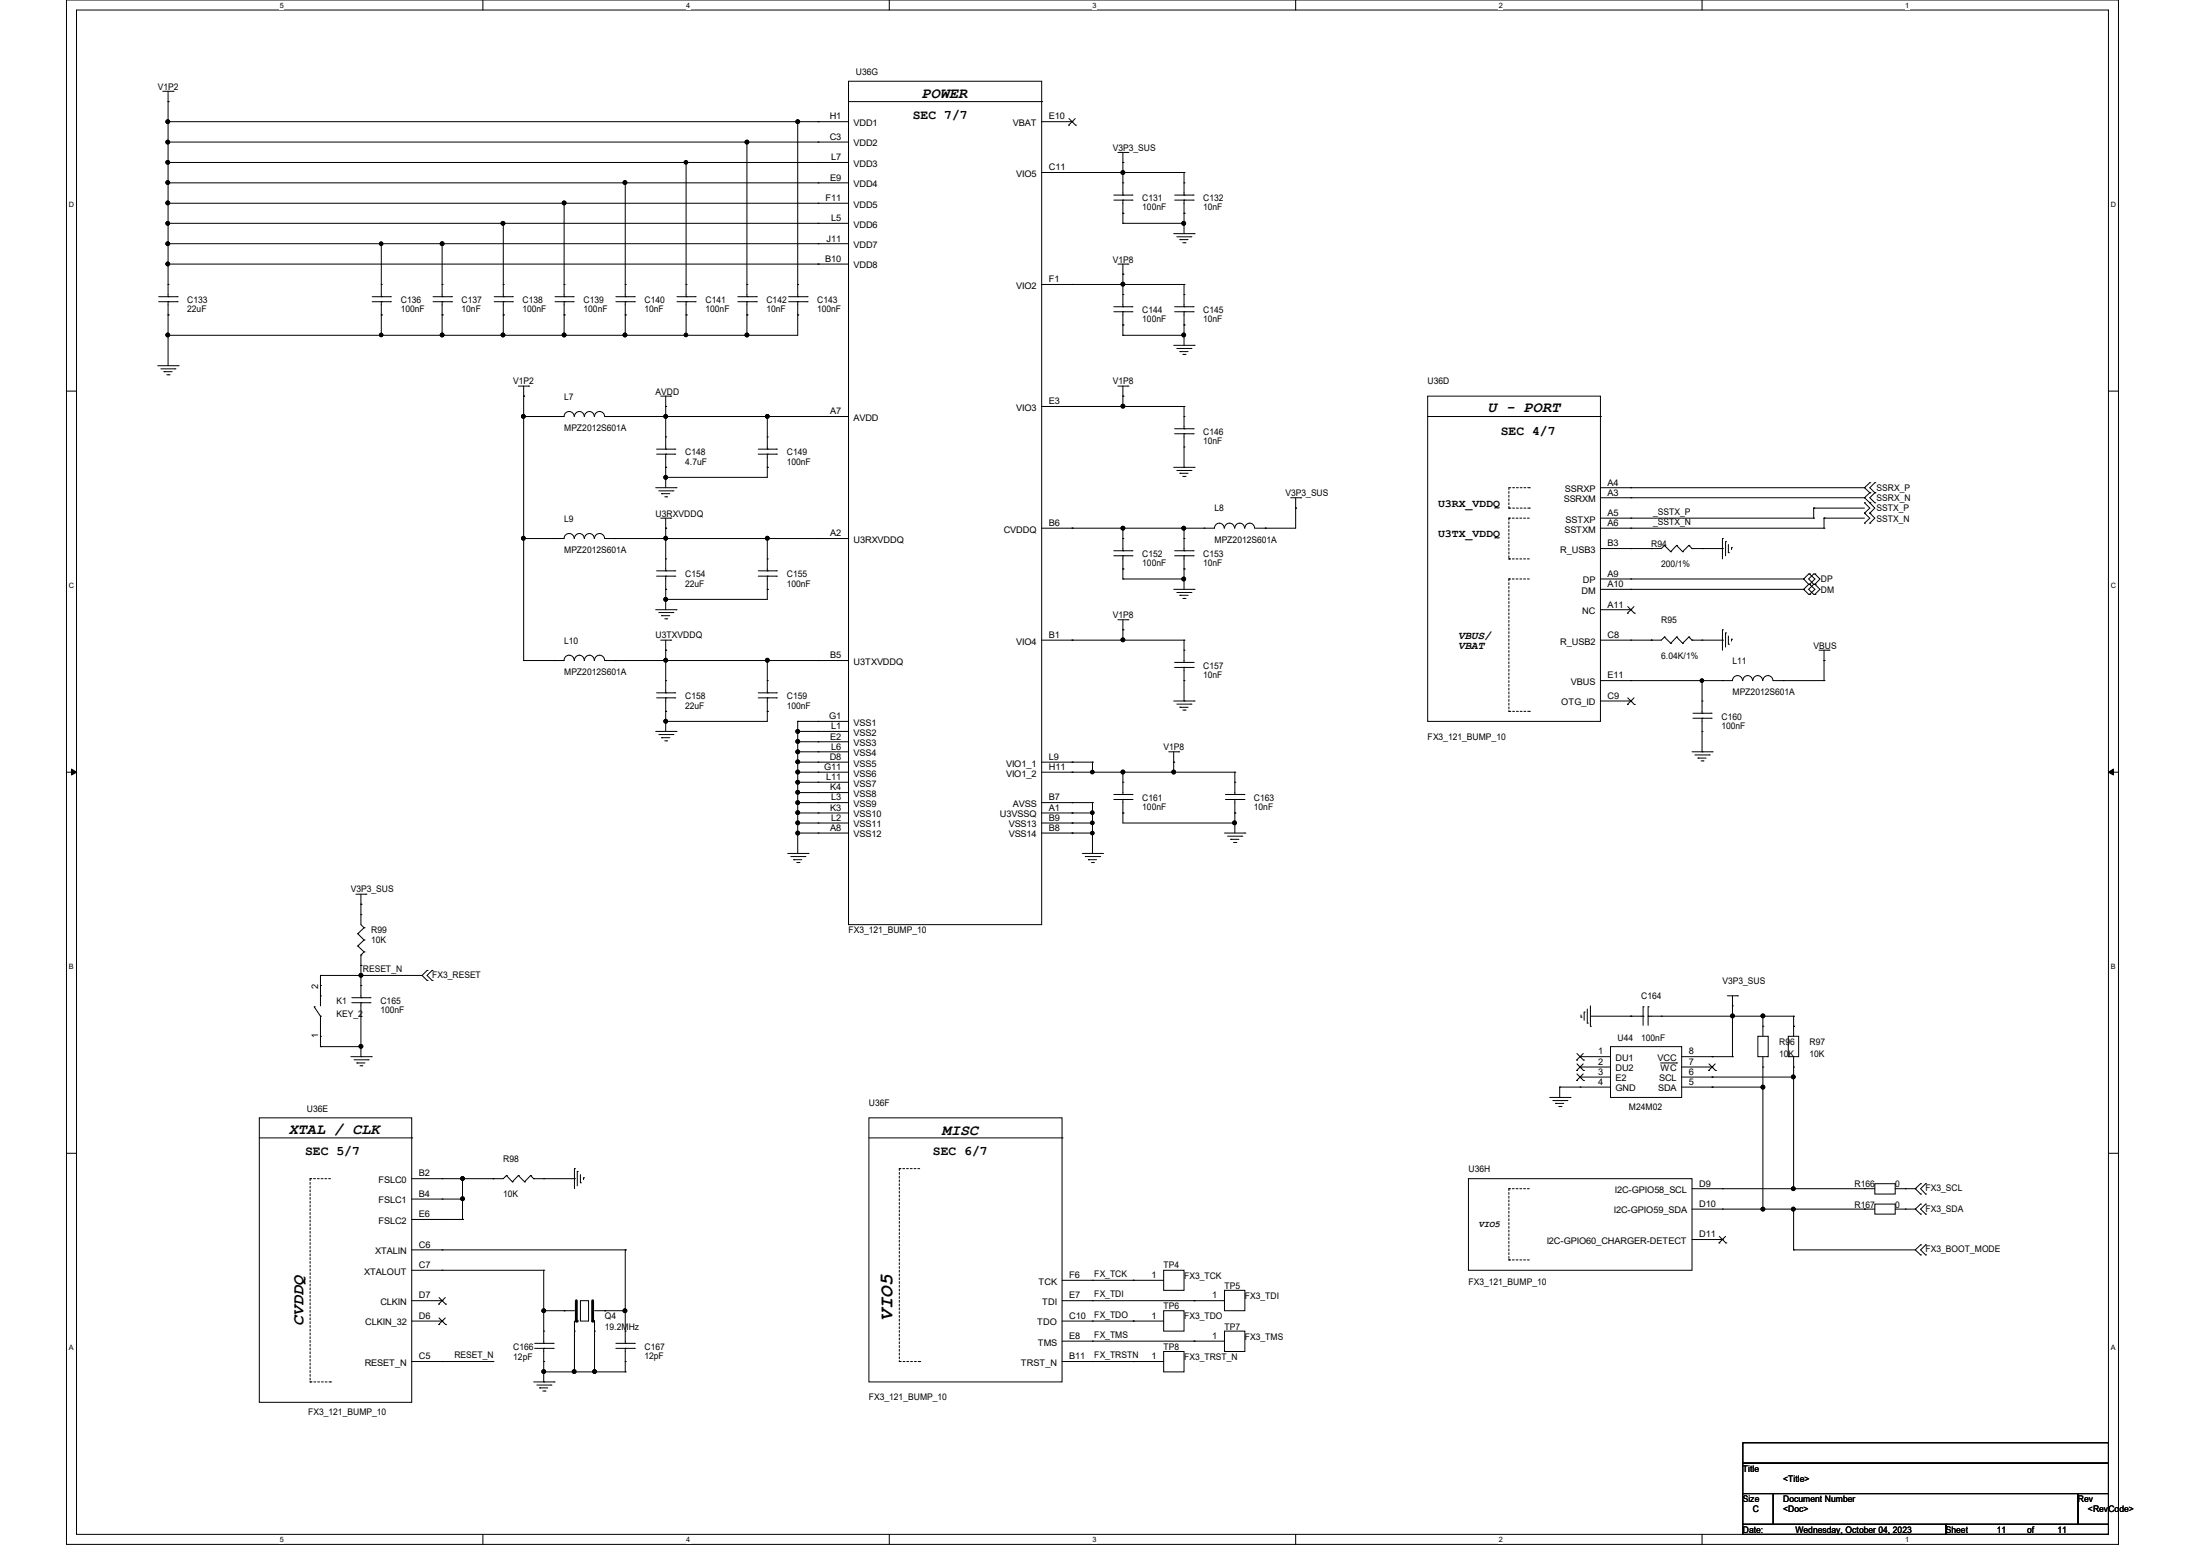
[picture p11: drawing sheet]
<svg xmlns="http://www.w3.org/2000/svg" width="297mm" height="210mm" viewBox="0 0 297 210" stroke-linecap="round" stroke-linejoin="round" font-family="sans-serif">
<path d="M9 0h277v208.4h-277zM10.3 1.4h274.3v205.7h-274.3z" fill="none" stroke="#000" stroke-width=".14"/>
<g fill="#fff">
<path d="M37.8 .1h.5v1.1h-.5z"/>
<path d="M37.8 207.2h.5v1.1h-.5z"/>
</g>
<path d="M65.2 0v1.4M65.2 207.1v1.3" fill="none" stroke="#000" stroke-width=".14"/>
<g fill="#fff">
<path d="M92.6 .1h.6v1.1h-.6z"/>
<path d="M92.6 207.2h.6v1.1h-.6z"/>
</g>
<path d="M120.1 0v1.4M120.1 207.1v1.3" fill="none" stroke="#000" stroke-width=".14"/>
<g fill="#fff">
<path d="M147.5 .1h.5v1.1h-.5z"/>
<path d="M147.5 207.2h.5v1.1h-.5z"/>
</g>
<path d="M174.9 0v1.4M174.9 207.1v1.3" fill="none" stroke="#000" stroke-width=".14"/>
<g fill="#fff">
<path d="M202.4 .1h.5v1.1h-.5z"/>
<path d="M202.4 207.2h.5v1.1h-.5z"/>
</g>
<path d="M229.8 0v1.4M229.8 207.1v1.3" fill="none" stroke="#000" stroke-width=".14"/>
<g fill="#fff">
<path d="M257.2 .1h.6v1.1h-.6z"/>
<path d="M257.2 207.2h.6v1.1h-.6z"/>
<path d="M9.3 27.1h.7v1.1h-.7z"/>
<path d="M285 27.1h.7v1.1h-.7z"/>
<path d="M9.3 78.5h.7v1.1h-.7z"/>
<path d="M285 78.5h.7v1.1h-.7z"/>
</g>
<path d="M9 52.8h1.3M284.6 52.8h1.4" fill="none" stroke="#000" stroke-width=".14"/>
<g fill="#fff">
<path d="M9.3 129.9h.6v1.1h-.6z"/>
<path d="M285 129.9h.6v1.1h-.6z"/>
</g>
<path d="M9 104.2h1.3M284.6 104.2h1.4" fill="none" stroke="#000" stroke-width=".14"/>
<path d="M9.7 103.8l.6 .4-.6 .4zM284.6 104.2l.7-.4v.8z" fill="#000" stroke="#000" stroke-width=".14"/>
<g fill="#fff">
<path d="M9.3 181.4h.6v1.1h-.6z"/>
<path d="M285 181.4h.6v1.1h-.6z"/>
</g>
<g fill="none" stroke="#000" stroke-width=".14">
<path d="M22 12.3h1.4M22.7 13.7h.1M22.7 16.4h.1M22.7 19.2h.1M22.7 12.3v27.7M22.7 16.4h91.9M22.7 19.2h91.9M23.4 12.3h.1M100.8 19.2h.1M100.8 19.2v20.8M107.7 16.4h.1M107.7 16.4v23.6"/>
<path d="M110.4 16.4h.1M110.4 19.2h.1M114.6 11h26v113.8h-26zM114.6 13.7h26M140.6 13.7h.1M140.6 16.4h4.1M144.3 16.9h.1M144.3 16l.9 .9M144.7 16.4h.1M145.2 16l-.9 .9M145.2 16.9h.1M22.7 38.4h.1"/>
<path d="M22.7 21.9h.1M22.7 24.7h.1M22.7 27.4h.1M22.7 30.1h.1M22.7 32.9h.1M22.7 35.6h.1M22.7 35.6h91.9M22.7 30.1h91.9M22.7 32.9h91.9M22.7 21.9h91.9M22.7 24.7h91.9M22.7 27.4h91.9"/>
<path d="M51.5 38.4h.1M51.5 32.9h.1M51.5 32.9v7.1M59.7 38.4h.1M59.7 32.9h.1M59.7 32.9v7.1M67.9 38.4h.1M67.9 30.1h.1M67.9 30.1v9.9M76.2 38.4h.1M76.2 27.4h.1M76.2 27.4v12.6"/>
<path d="M84.4 38.4h.1M84.4 24.7h.1M84.4 24.7v15.3M92.6 38.4h.1M92.6 21.9h.1M92.6 21.9v18.1M100.8 38.4h.1M107.7 38.4h.1M110.4 35.6h.1M110.4 30.1h.1M110.4 32.9h.1M110.4 21.9h.1"/>
<path d="M110.4 24.7h.1M110.4 27.4h.1M140.6 23.3h19.3M140.6 38.4h19.3M144.7 23.3h.1M144.7 38.4h.1M150.4 27h2.4M150.4 26.3h2.4M150.9 20.6h1.4M150.9 35.6h1.4M151.6 21.9h.1M151.6 37h.1"/>
<path d="M151.6 26.3h.1M151.6 27h.1M151.6 24.7h.1M151.6 28.8h.1M151.6 39.8h.1M151.6 23.3h.1M151.6 30.1h.1M151.6 38.4h.1M151.6 20.6v5.7M151.6 27v3.1M151.6 35.6v5.8M151.6 30.1h8.3"/>
<path d="M152.3 20.6h.1M152.3 35.6h.1M152.8 27h.1M152.8 26.3h.1M158.5 31.5h2.7M158.6 27h2.5M158.6 26.3h2.5M158.9 32h1.9M159.3 32.3h.1M159.3 32.3h1.1M159.7 32.8h.3M159.9 39.8h.1"/>
<path d="M159.9 26.3h.1M159.9 27h.1M159.9 24.7h.1M159.9 28.8h.1M159.9 23.3h.1M159.9 30.1h.1M159.9 38.4h.1M159.9 23.3v3M159.9 27v4.5M159.9 38.4v3M160 32.8h.1M160.8 32h.1"/>
<path d="M161.1 27h.1M161.1 26.3h.1M161.2 31.5h.1M21.3 49.4h2.7M21.4 40.7h2.5M21.4 40h2.5M21.7 49.8h1.9M22.1 50.2h.1M22.1 50.2h1.1M22.5 50.6h.3M22.7 40h.1M22.7 40.7h.1"/>
<path d="M22.7 42.5h.1M22.7 45.3h.1M22.7 40.7v8.7M22.8 50.6h.1M23.6 49.8h.1M23.9 40.7h.1M23.9 40h.1M24 49.4h.1M50.2 40.7h2.5M50.2 40h2.5M51.5 40h.1M51.5 40.7h.1"/>
<path d="M51.5 42.5h.1M51.5 45.3h.1M51.5 40.7v4.6M52.7 40.7h.1M52.7 40h.1M58.5 40.7h2.5M58.5 40h2.5M59.7 40h.1M59.7 40.7h.1M59.7 42.5h.1M59.7 45.3h.1M59.7 40.7v4.6"/>
<path d="M61 40.7h.1M61 40h.1M66.7 40.7h2.5M66.7 40h2.5M67.9 40h.1M67.9 40.7h.1M67.9 42.5h.1M67.9 45.3h.1M67.9 40.7v4.6M69.2 40.7h.1M69.2 40h.1M70 52.1h1.4"/>
<path d="M70.7 53.5h.1M70.7 56.2h5.5a.68 .68 0 0 1 .6-.7 .68 .68 0 0 1 .7 .7M70.7 56.2h.1M70.7 52.1v37.1M71.4 52.1h.1M74.8 56.2h.1M74.9 40.7h2.5M74.9 40h2.5M76.2 40h.1M76.2 40.7h.1M76.2 42.5h.1M76.2 45.3h.1"/>
<path d="M76.2 40.7v4.6M77.4 40.7h.1M77.4 40h.1M78.9 56.2a.66 .66 0 0 0-.7-.7 .66 .66 0 0 0-.6 .7M80.2 56.2a.66 .66 0 0 0-.6-.7 .66 .66 0 0 0-.7 .7M81.6 56.2a.68 .68 0 0 0-.7-.7 .68 .68 0 0 0-.6 .7M81.7 56.2h32.9M83 56.2h.1M83.1 40.7h2.5M83.1 40h2.5M84.4 40h.1M84.4 40.7h.1"/>
<path d="M84.4 42.5h.1M84.4 45.3h.1M84.4 40.7v4.6M85.6 40.7h.1M85.6 40h.1M89.2 53.5h1.4M89.9 54.9h.1M89.9 59h.1M89.9 56.2h.1M89.9 53.5v7.1M90.6 53.5h.1M91.4 40.7h2.5"/>
<path d="M91.4 40h2.5M92.6 40h.1M92.6 40.7h.1M92.6 42.5h.1M92.6 45.3h.1M92.6 40.7v4.6M93.9 40.7h.1M93.9 40h.1M99.6 40.7h2.5M99.6 40h2.5M100.8 40h.1M100.8 40.7h.1"/>
<path d="M100.8 42.5h.1M100.8 45.3h.1M100.8 40.7v4.6M102.1 40.7h.1M102.1 40h.1M103.6 59h.1M103.6 56.2h.1M103.6 56.2v4.4M106.5 40.7h2.5M106.5 40h2.5M107.7 40h.1M107.7 40.7h.1"/>
<path d="M107.7 42.5h.1M107.7 40.7v4.6h-85M109 40.7h.1M109 40h.1M110.4 56.2h.1M140.6 54.9h19.3M144.7 54.9h.1M150.4 42.1h2.4M150.4 41.4h2.4M150.9 52.1h1.4M151.6 53.5h.1M151.6 41.4h.1"/>
<path d="M151.6 42.1h.1M151.6 43.9h.1M151.6 45.3h.1M151.6 54.9h.1M151.6 42.1v3.2M151.6 52.1v2.8M151.6 45.3h8.3M152.3 52.1h.1M152.8 42.1h.1M152.8 41.4h.1M158.5 46.6h2.7M158.6 42.1h2.5"/>
<path d="M158.6 41.4h2.5M158.6 58.5h2.5M158.6 57.9h2.5M158.9 47h1.9M159.3 47.5h.1M159.3 47.5h1.1M159.7 47.8h.3M159.9 41.4h.1M159.9 42.1h.1M159.9 43.9h.1M159.9 57.9h.1M159.9 58.5h.1"/>
<path d="M159.9 56.2h.1M159.9 45.3h.1M159.9 54.9h.1M159.9 42.1v4.5M159.9 54.9v3M159.9 58.5v4.6M160 47.8h.1M160.8 47h.1M161.1 42.1h.1M161.1 41.4h.1M161.1 58.5h.1M161.1 57.9h.1"/>
<path d="M161.2 46.6h.1M192.7 53.5h23.4v43.9h-23.4zM192.7 56.2h23.4M216.1 56.2h.1M70.7 72.7h5.5a.68 .68 0 0 1 .6-.7 .68 .68 0 0 1 .7 .7M70.7 72.7h.1M74.8 72.7h.1M77.6 72.7a.66 .66 0 0 1 .6-.7 .66 .66 0 0 1 .7 .7M78.9 72.7a.66 .66 0 0 1 .7-.7 .66 .66 0 0 1 .6 .7M81.6 72.7a.68 .68 0 0 0-.7-.7 .68 .68 0 0 0-.6 .7M81.7 72.7h32.9M83 72.7h.1"/>
<path d="M88.5 65.8h2.8M88.6 77.8h2.5M88.6 77h2.5M88.6 61.3h2.5M88.6 60.6h2.5M88.9 66.3h1.9M89.2 69.9h1.4M89.3 66.6h.1M89.3 66.6h1.1M89.7 67.1h.3M89.9 71.3h.1M89.9 77h.1"/>
<path d="M89.9 77.8h.1M89.9 75.4h.1M89.9 79.5h.1M89.9 60.6h.1M89.9 61.3h.1M89.9 63.1h.1M89.9 64.4h.1M89.9 72.7h.1M89.9 61.3v4.5M89.9 69.9v7.1M89.9 77.8v4.5M90 67.1h.1"/>
<path d="M90.6 69.9h.1M90.8 66.3h.1M91.1 77.8h.1M91.1 77h.1M91.1 61.3h.1M91.1 60.6h.1M91.3 65.8h.1M102.4 77.8h2.4M102.4 77h2.4M102.4 61.3h2.4M102.4 60.6h2.4M103.6 77h.1"/>
<path d="M103.6 77.8h.1M103.6 75.4h.1M103.6 79.5h.1M103.6 60.6h.1M103.6 61.3h.1M103.6 63.1h.1M103.6 72.7h.1M103.6 61.3v3.1h-13.7M103.6 72.7v4.3M103.6 77.8v3.1h-13.7M104.8 77.8h.1M104.8 77h.1"/>
<path d="M104.8 61.3h.1M104.8 60.6h.1M110.4 72.7h.1M140.6 71.3h23.4a.66 .66 0 0 1 .6-.7 .66 .66 0 0 1 .7 .7M144.7 71.3h.1M150.4 75h2.4M150.4 74.3h2.4M151.6 74.3h.1M151.6 75h.1M151.6 72.7h.1M151.6 76.8h.1M151.6 71.3h.1"/>
<path d="M151.6 78.1h.1M151.6 71.3v3M151.6 75v3.1M151.6 78.1h8.3M152.8 75h.1M152.8 74.3h.1M158.5 63.1h2.7M158.5 79.5h2.7M158.6 75h2.5M158.6 74.3h2.5M158.9 63.5h1.9M158.9 80h1.9"/>
<path d="M159.3 63.9h.1M159.3 63.9h1.1M159.7 64.3h.3M159.9 60.3h.1M159.9 74.3h.1M159.9 75h.1M159.9 72.7h.1M159.9 76.8h.1M159.9 63.1h.1M159.9 71.3h.1M159.9 78.1h.1M159.9 71.3v3"/>
<path d="M159.9 75v4.5M160 64.3h.1M160.8 63.5h.1M160.8 80h.1M161.1 75h.1M161.1 74.3h.1M161.2 63.1h.1M161.2 79.5h.1M162.6 71.3h.1M165.3 71.3a.68 .68 0 0 1 .7-.7 .68 .68 0 0 1 .7 .7M166.7 71.3a.66 .66 0 0 1 .7-.7 .66 .66 0 0 1 .6 .7M168.1 71.3a.66 .66 0 0 1 .6-.7 .66 .66 0 0 1 .7 .7"/>
<path d="M170.8 71.3h.1M174.2 67.2h1.4M174.9 68.6h.1M174.9 67.2v4.1h-5.5M175.6 67.2h.1M216.1 65.8h35.6M216.1 69.9h28.8M216.1 67.2h35.6M216.1 79.5h27.4M216.1 78.1h27.4M216.1 71.3h30.2M220.2 78.1h.1"/>
<path d="M220.2 74h.1M220.2 67.2h.1M220.2 65.8h.1M220.2 71.3h.1M220.2 69.9h.1M220.2 79.5h.1M222.9 74h.1M224.7 73.6h.1M224.7 73.6l-.4 .4h-8.2M224.7 73.6l.9 .9M225.6 74.5h.1M226.4 73.6h.1"/>
<path d="M226.4 73.6l-.8 .9M226.4 73.6l.8 .9M227.2 74.5h.1M228 73.6h.1M228 73.6l-.8 .9M228 73.6l.4 .4M228.4 74h.1M228.4 74h4.1M229.8 74h.1M232.5 72.7h.1M232.5 74h.1M232.5 72.7v2.7"/>
<path d="M233 73.1h.1M233 73.1v1.9M233.3 74.6h.1M233.3 73.5v1.1M233.8 73.9h.1M233.8 73.9v.3M243.5 78.1h.1M243.5 79.5h.1M243.5 78.1l.7 .8M243.5 79.5l.7 .7M244.2 77.5h.1M244.2 78.9h.1"/>
<path d="M244.2 78.9l-.7 .6M244.2 77.5l-.7 .6M244.3 77.5h.1M244.3 78.9h.1M244.3 77.5l.7 .6-.7 .8M244.3 78.9l.7 .6-.7 .7M244.9 78.9h.1M244.9 77.5h.1M244.9 69.9h.1M244.9 68.6h.1M244.9 77.5l-.7 .6 .7 .8M244.9 78.9l-.7 .6 .7 .7"/>
<path d="M244.9 68.6v1.3M244.9 68.6h6.8M245 77.5h.1M245 78.9h.1M245 77.5l.7 .6-.7 .8M245 78.9l.7 .6-.7 .7M246.3 71.3h.1M246.3 69.9h.1M246.3 69.9h5.4M246.3 69.9v1.4M251.7 67.9h.1M251.7 69.3h.1"/>
<path d="M251.7 70.6h.1M251.7 65.8h.1M251.7 67.2h.1M251.7 65.8l.7 .7M251.7 67.2l.7 .7M251.7 67.9l.7 .7-.7 .7M251.7 69.3l.7 .6-.7 .7M252.4 65.2h.1M252.4 66.5h.1M252.4 67.9h.1M252.4 69.3h.1M252.4 70.6h.1"/>
<path d="M252.4 65.2l-.7 .6M252.4 66.5l-.7 .7M252.4 67.9l.7 .7-.7 .7M252.4 69.3l.7 .6-.7 .7M253.1 66.5h.1M253.1 65.2h.1M253.1 67.9h.1M253.1 65.2l-.7 .6 .7 .7M253.1 66.5l-.7 .7 .7 .7M70.7 89.2h.1M70.7 89.2h5.5M74.8 89.2h.1"/>
<path d="M77.5 89.2a.68 .68 0 0 0-.7-.8 .68 .68 0 0 0-.6 .8M78.9 89.2a.66 .66 0 0 0-.7-.8 .66 .66 0 0 0-.6 .8M80.2 89.2a.66 .66 0 0 0-.6-.8 .66 .66 0 0 0-.7 .8M81.6 89.2a.68 .68 0 0 0-.7-.8 .68 .68 0 0 0-.6 .8M81.7 89.2h32.9M83 89.2h.1M88.5 82.3h2.8M88.5 98.7h2.8M88.6 94.2h2.5M88.6 93.5h2.5M88.9 82.7h1.9M88.9 99.1h1.9"/>
<path d="M89.2 86.4h1.4M89.3 83.1h.1M89.3 99.6h.1M89.3 83.1h1.1M89.3 99.6h1.1M89.7 83.5h.3M89.7 100h.3M89.9 87.8h.1M89.9 93.5h.1M89.9 94.2h.1M89.9 91.9h.1M89.9 96h.1"/>
<path d="M89.9 80.9h.1M89.9 89.2h.1M89.9 97.4h.1M89.9 86.4v7.1M89.9 94.2v4.5M90 83.5h.1M90 100h.1M90.6 86.4h.1M90.8 82.7h.1M90.8 99.1h.1M91.1 94.2h.1M91.1 93.5h.1"/>
<path d="M91.3 82.3h.1M91.3 98.7h.1M102.4 94.2h2.4M102.4 93.5h2.4M103.6 93.5h.1M103.6 94.2h.1M103.6 91.9h.1M103.6 96h.1M103.6 89.2h.1M103.6 89.2v4.3M103.6 94.2v3.2h-13.7M104.8 94.2h.1"/>
<path d="M104.8 93.5h.1M107.7 97.4h.1M107.7 98.7h.1M107.7 98.7h6.9M107.7 97.4v17.8M107.7 97.4h6.9M110.4 89.2h.1M110.4 97.4h.1M110.4 98.7h.1M140.6 86.4h19.3M144.7 86.4h.1M150.9 83.7h1.4"/>
<path d="M151.6 85h.1M151.6 86.4h.1M151.6 83.7v2.7M152.3 83.7h.1M158.5 94.6h2.7M158.6 90.1h2.5M158.6 89.4h2.5M158.9 95h1.9M159.3 80.3h.1M159.3 95.5h.1M159.3 80.3h1.1M159.3 95.5h1.1"/>
<path d="M159.7 80.8h.3M159.7 95.8h.3M159.9 89.4h.1M159.9 90.1h.1M159.9 87.8h.1M159.9 91.9h.1M159.9 86.4h.1M159.9 94.6h.1M159.9 86.4v3M159.9 90.1v4.5M160 80.8h.1M160 95.8h.1"/>
<path d="M160.8 95h.1M161.1 90.1h.1M161.1 89.4h.1M161.2 94.6h.1M216.1 91.9h17.8a.68 .68 0 0 1 .7-.7 .68 .68 0 0 1 .6 .7M216.1 82.3h4.1M216.1 94.6h4.1M219.7 95.1h.1M219.7 82.8h.1M219.8 94.2l.8 .9M219.8 81.9l.8 .9M220.2 94.6h.1"/>
<path d="M220.2 86.4h.1M220.2 91.9h.1M220.2 82.3h.1M220.6 94.2l-.9 .9M220.6 81.9l-.9 .9M220.6 95.1h.1M220.6 82.8h.1M222.9 86.4h.1M224.7 86h.1M224.7 86l-.4 .4h-8.2M224.7 86l.9 .8M225.6 86.8h.1"/>
<path d="M226.4 86h.1M226.4 86l-.8 .8M226.4 86l.8 .8M227.2 86.8h.1M228 86h.1M228 86l-.8 .8M228 86l.4 .4M228.4 86.4h.1M228.4 86.4h4.1M228.6 96.9h2.4M228.6 96.3h2.4M229.8 96.3h.1"/>
<path d="M229.8 96.9h.1M229.8 94.6h.1M229.8 98.7h.1M229.8 86.4h.1M229.8 91.9h.1M229.8 91.9v4.4M229.8 96.9v4.6M231 96.9h.1M231 96.3h.1M232.5 85h.1M232.5 91.9h.1M232.5 86.4h.1"/>
<path d="M232.5 85v2.8M233 85.4h.1M233 85.4v1.9M233.3 87h.1M233.3 85.9v1.1M233.8 86.3h.1M233.8 86.3v.2M235.3 91.9a.66 .66 0 0 1 .6-.7 .66 .66 0 0 1 .7 .7M236.6 91.9a.66 .66 0 0 1 .7-.7 .66 .66 0 0 1 .7 .7M238 91.9a.68 .68 0 0 1 .7-.7 .68 .68 0 0 1 .7 .7M239.4 91.9h6.9M240.7 91.9h.1"/>
<path d="M244.2 80.2h.1M244.3 80.2h.1M244.9 80.2h.1M245 80.2h.1M245.6 87.8h1.3M246.3 89.2h.1M246.3 91.9h.1M246.3 87.8v4.1M246.9 87.8h.1M106.3 115.2h2.8M106.8 115.6h1.9M107.1 116h.1"/>
<path d="M107.1 116h1.1M107.6 116.4h.3M107.7 112.4h.1M107.7 111.1h.1M107.7 109.7h.1M107.7 108.3h.1M107.7 107h.1M107.7 105.6h.1M107.7 104.2h.1M107.7 102.9h.1M107.7 101.5h.1M107.7 100.1h.1"/>
<path d="M107.7 101.5h6.9M107.7 112.4h6.9M107.7 108.3h6.9M107.7 102.9h6.9M107.7 104.2h6.9M107.7 111.1h6.9M107.7 109.7h6.9M107.7 100.1h6.9M107.7 105.6h6.9M107.7 107h6.9M107.9 116.4h.1M108.7 115.6h.1"/>
<path d="M109.1 115.2h.1M110.4 100.1h.1M110.4 101.5h.1M110.4 102.9h.1M110.4 104.2h.1M110.4 105.6h.1M110.4 107h.1M110.4 108.3h.1M110.4 109.7h.1M110.4 111.1h.1M110.4 112.4h.1M140.6 112.4h6.9"/>
<path d="M140.6 108.3h6.9M140.6 102.9h6.9M140.6 104.2h26.1M140.6 111.1h6.9M140.6 109.7h6.9M144.7 108.3h.1M144.7 102.9h.1M144.7 104.2h.1M144.7 111.1h.1M144.7 112.4h.1M144.7 109.7h.1M146.1 115.2h2.7"/>
<path d="M146.5 115.6h2M146.9 116h.1M146.9 116h1.1M147.4 116.4h.2M147.5 102.9h.1M147.5 104.2h.1M147.5 108.3h.1M147.5 112.4h.1M147.5 111.1h.1M147.5 109.7h.1M147.5 102.9v1.3M147.5 108.3v6.9"/>
<path d="M147.6 116.4h.1M148.5 115.6h.1M148.8 115.2h.1M150.4 107.9h2.4M150.4 107.2h2.4M151.6 107.2h.1M151.6 107.9h.1M151.6 105.6h.1M151.6 109.7h.1M151.6 104.2h.1M151.6 104.2v3M151.6 107.9v3.2h15.1"/>
<path d="M152.8 107.9h.1M152.8 107.2h.1M157.8 101.5h1.3M158.5 102.9h.1M158.5 104.2h.1M158.5 101.5v2.7M159.1 101.5h.1M165.3 112.4h2.8M165.4 107.9h2.5M165.4 107.2h2.5M165.7 112.9h1.9M166.2 113.3h.1"/>
<path d="M166.2 113.3h1.1M166.5 113.7h.3M166.7 107.2h.1M166.7 107.9h.1M166.7 105.6h.1M166.7 109.7h.1M166.7 104.2h.1M166.7 111.1h.1M166.7 104.2v3M166.7 107.9v4.5M166.8 113.7h.1M167.6 112.9h.1"/>
<path d="M167.9 107.9h.1M167.9 107.2h.1M168.1 112.4h.1M228.4 101.5h2.7M228.8 101.9h2M229.2 102.3h.1M229.2 102.3h1.1M229.7 102.7h.2M229.8 101.5h.1M229.9 102.7h.1M230.8 101.9h.1M231.1 101.5h.1"/>
<path d="M42.4 135.9h.1M42.4 135.9l.9 1.3M43.3 137.2h.1M43.3 134.4h.1M43.3 139.9h.1M43.3 133h.1M43.3 131.7h.1M43.3 131.7v4.1M43.3 137.2v4.1M43.3 131.7h13.7M47.5 135.3h2.5M47.5 134.7h2.5"/>
<path d="M48 120.7h1.4M48.3 126h.1M48.3 127.7h.1M48.3 126l.8 .9M48.3 127.7l.8 .8M48.7 122h.1M48.7 128.9h.1M48.7 123.4h.1M48.7 130.3h.1M48.7 134.7h.1M48.7 135.3h.1M48.7 133h.1"/>
<path d="M48.7 137.2h.1M48.7 131.7h.1M48.7 120.7v4.1l.4 .4M48.7 128.9v5.8M48.7 135.3v7.3M49.1 125.2h.1M49.1 126.9h.1M49.1 128.5h.1M49.1 125.2l-.8 .8M49.1 126.9l-.8 .8M49.1 128.5l-.4 .4M49.4 120.7h.1"/>
<path d="M50 135.3h.1M50 134.7h.1M57 131.7l.7 .6M57.7 131h.1M57.7 132.3h.1M57.7 131l-.7 .7M58.3 132.3h.1M58.3 131h.1M58.3 131l-.6 .7 .6 .6M213.4 137.3h.1M213.4 137v.3M213.9 136.6h.1"/>
<path d="M213.9 136.6v1.1M214.3 138.1h.1M214.3 136.2v1.9M214.7 138.5h.1M214.7 135.8v2.7M214.7 137.2h7.1M220.2 137.2h.1M221.8 137.2h.1M221.8 135.9h.1M221.8 135.9v2.5M222.5 135.9h.1M222.5 137.2h.1"/>
<path d="M222.5 137.2h19.6M222.5 135.9v2.5M224.3 137.2h.1M233.2 134.4h1.4M233.9 135.8h.1M233.9 137.2h.1M233.9 134.4v8.2M234.6 134.4h.1M237.3 139.9h1.4v2.7h-1.4zM238 138.5h.1M238 137.2h.1M238 137.2v2.7"/>
<path d="M241.4 139.9h1.4v2.7h-1.4zM242.1 138.5h.1M242.1 137.2h.1M242.1 137.2v2.7M9 155.7h1.3M35 150.9h20.6v38.4h-20.6zM35 153.6h20.6M43.3 141.3h.1M43.3 141.3h5.4M47.4 142.6h2.7M47.8 143h1.9M48.2 143.5h.1"/>
<path d="M48.2 143.5h1.1M48.6 143.8h.3M48.7 141.3h.1M48.7 142.6h.1M48.9 143.8h.1M49.7 143h.1M50.1 142.6h.1M55.6 153.6h.1M59.7 159.1h.1M62.4 159.1h.1M62.4 159.1v5.5M66.5 159.1h.1"/>
<path d="M68.4 158.7h.1M68.4 158.7l-.5 .4h-12.3M68.4 158.7l.8 .8M69.2 159.5h.1M70 158.7h.1M70 158.7l-.8 .8M70 158.7l.8 .8M70.8 159.5h.1M71.6 158.7h.1M71.6 158.7l-.8 .8M71.6 158.7l.5 .4M72.1 159.1h.1"/>
<path d="M72.1 159.1h5.5M73.4 159.1h.1M77.6 157.7h.1M77.6 159.1h.1M77.6 157.7v2.7M77.9 158.1h.1M77.9 158.1v2M78.4 159.6h.1M78.4 158.5v1.1M78.8 159h.1M78.8 159v.2M117.3 150.9h26.1v35.6h-26.1z"/>
<path d="M117.3 153.6h26.1M143.4 153.6h.1M198.2 159.1h30.2v12.3h-30.2zM209.2 148.1h2.8M209.6 148.5h1.9M210 148.9h.1M210 148.9h1.1M210.4 149.4h.3M210.6 146.7h.1M210.6 148.1h.1M210.6 146.7h6.8M210.6 146.7v1.4"/>
<path d="M210.7 149.4h.1M211.5 148.5h.1M212 148.1h.1M212.9 143.1h.1M212.9 144.5h.1M212.9 145.8h.1M212.9 142.2l.9 .9M212.9 143.6l.9 .9M212.9 144.9l.9 .9M213.3 142.6h.1M213.3 144h.1M213.3 145.4h.1"/>
<path d="M213.3 146.7h.1M213.3 142.6h4.1M213.3 144h4.1M213.3 145.4h4.1M213.7 142.2l-.8 .9M213.7 143.6l-.8 .9M213.7 144.9l-.8 .9M213.8 143.1h.1M213.8 144.5h.1M213.8 145.8h.1M217.4 141.3h9.6v6.8h-9.6zM224.2 143.5h2.2"/>
<path d="M226.4 143.5h.1M227 142.6h6.9M227 144h4.1M227 145.4h15.1M227 146.7h11M230.7 144.5h.1M230.7 143.6l.9 .9M231.1 146.7h.1M231.1 145.4h.1M231.1 144h.1M231.1 142.6h.1M231.6 143.6l-.9 .9"/>
<path d="M231.6 144.5h.1M233.9 142.6h.1M238 144h.1M238 146.7h.1M238 142.6v20.6M242.1 144h.1M242.1 145.4h.1M242.1 142.6v17.8M253.1 159.8h2.8v1.4h-2.8zM259.3 159.8h.1M259.3 159.8l-.7 .6M260 159.8h.1"/>
<path d="M260 159.8l-.7 .6 .7 .8M284.6 155.7h1.4M55.6 175.6h4.1M55.6 178.3h4.1M55.6 161.8h6.8M55.6 164.6h6.8M55.6 168.7h28.8M55.6 171.4h17.8M59.2 176h.1M59.2 178.8h.1M59.3 175.1l.9 .9M59.3 177.9l.9 .9"/>
<path d="M59.7 175.6h.1M59.7 178.3h.1M59.7 161.8h.1M59.7 164.6h.1M59.7 168.7h.1M59.7 171.4h.1M60.1 175.1l-.9 .9M60.1 177.9l-.9 .9M60.2 176h.1M60.2 178.8h.1M62.4 164.6h.1M62.4 161.8h.1"/>
<path d="M73.4 179.7h.1M73.4 171.4h.1M73.4 176.9h.1M73.4 176.9h4.2M73.4 171.4v9.9M76.2 176.9h.1M77.6 179.7h.1M77.6 178.3v6.9M78.4 175.6h1.1v2.7h-1.1zM80.3 179.7h.1M80.3 176.9h4.1M80.3 178.3v6.9"/>
<path d="M81.7 176.9h.1M84.4 179.7h.1M84.4 168.7h.1M84.4 176.9h.1M84.4 168.7v12.6M143.4 175.6h21.9M143.4 178.3h13.7M143.4 172.8h13.7M147.5 172.8h.1M147.5 175.6h.1M147.5 178.3h.1M153 172.8h.1"/>
<path d="M153 178.3h.1M157.1 171.4h2.8v2.8h-2.8zM157.1 176.9h2.8v2.8h-2.8zM161.2 175.6h.1M165.3 174.2h2.8v2.7h-2.8zM165.3 179.7h2.8v2.7h-2.8zM228.4 160.4h24.7M228.4 163.2h24.7M228.4 167.3h4.1M232.1 167.8h.1M232.1 166.9l.9 .9M232.5 160.4h.1"/>
<path d="M232.5 163.2h.1M232.5 167.3h.1M233 166.9l-.9 .9M233 167.8h.1M238 163.2h.1M242.1 160.4h.1M242.1 163.2h.1M242.1 168.7h.1M242.1 168.7h16.5M242.1 163.2v5.5M251.7 160.4h.1M251.7 163.2h.1"/>
<path d="M253.1 162.5h2.8v1.4h-2.8zM255.9 160.4h2.7M255.9 163.2h2.7M257.2 160.4h.1M257.2 163.2h.1M258.6 160.4h.1M258.6 163.2h.1M258.6 163.2l.7 .7M258.6 160.4l.7 .8M258.6 168.7l.7 .7M259.3 162.5h.1M259.3 163.9h.1"/>
<path d="M259.3 161.2h.1M259.3 168h.1M259.3 169.4h.1M259.3 162.5l-.7 .7M259.3 168l-.7 .7M260 163.9h.1M260 162.5h.1M260 161.2h.1M260 169.4h.1M260 168h.1M260 162.5l-.7 .7 .7 .7M260 168l-.7 .7 .7 .7"/>
<path d="M55.6 183.8h10.9M59.7 183.8h.1M66.5 183.8h.1M72.1 186.5h2.7M72.2 182h2.5M72.2 181.3h2.5M72.5 186.9h1.9M72.9 187.3h.1M72.9 187.3h1.1M73.3 187.7h.3M73.4 181.3h.1M73.4 182h.1"/>
<path d="M73.4 183.8h.1M73.4 185.2h.1M73.4 186.5h.1M73.4 182v4.5M73.4 185.2h11M73.6 187.7h.1M74.4 186.9h.1M74.7 182h.1M74.7 181.3h.1M74.8 186.5h.1M77.6 185.2h.1M80.3 185.2h.1"/>
<path d="M83.1 182h2.5M83.1 181.3h2.5M84.4 181.3h.1M84.4 182h.1M84.4 183.8h.1M84.4 185.2h.1M84.4 182v3.2M85.6 182h.1M85.6 181.3h.1M143.4 183.8h13.7M143.4 181h21.9M147.5 181h.1"/>
<path d="M147.5 183.8h.1M153 183.8h.1M157.1 182.4h2.8v2.8h-2.8zM161.2 181h.1M235.3 194.7h49.3v2.8h-49.3zM235.3 197.5h49.3v4.1h-49.3zM235.3 201.6h4.1v4.1h-4.1zM235.3 205.7h27.4v1.4h-27.4zM239.4 201.6h41.1v4.1h-41.1zM262.7 205.7h21.9v1.4h-21.9zM280.5 201.6h4.1v4.1h-4.1z"/>
</g>
<g fill="none" stroke="#000" stroke-width=".14" stroke-dasharray=".3">
<path d="M203.7 69.9h.1M203.7 69.9v5.5M203.7 75.4h.1M203.7 78.1v17.9M203.7 78.1h.1M203.7 68.6h2.8M203.7 65.8h2.8M203.7 65.8v2.8M203.7 68.6h.1M206.5 69.9h-2.8M206.5 75.4h-2.8M206.5 78.1h-2.8"/>
<path d="M206.5 68.6h.1M206.5 65.8h.1M203.7 96h2.8M203.7 96h.1M206.5 96h.1M41.9 159.1h.1M41.9 159.1v27.4M44.6 159.1h-2.7M121.4 157.7v26.1M121.4 157.7h.1M124.2 157.7h-2.8M203.7 160.4h.1"/>
<path d="M203.7 170.1h.1M203.7 160.4v9.7M206.5 160.4h-2.8M206.5 170.1h-2.8M41.9 186.5h.1M41.9 186.5h2.7M44.6 186.5h.1M121.4 183.8h.1M121.4 183.8h2.8M124.2 183.8h.1"/>
</g>
<path d="M77.8 175.6v2.7M80 175.6v2.7" fill="none" stroke="#000" stroke-width=".38"/>
<g fill="#000">
<circle cx="77.8" cy="178.3" r=".19"/>
<circle cx="80" cy="178.3" r=".19"/>
</g>
<g fill="#000" stroke="#000" stroke-width=".14">
<circle cx="22.6" cy="19.2" r=".25"/>
<circle cx="22.6" cy="16.4" r=".25"/>
<circle cx="100.8" cy="19.2" r=".25"/>
<circle cx="107.7" cy="16.4" r=".25"/>
<circle cx="22.6" cy="24.6" r=".25"/>
<circle cx="22.6" cy="30.1" r=".25"/>
<circle cx="22.6" cy="32.9" r=".25"/>
<circle cx="22.6" cy="21.9" r=".25"/>
<circle cx="22.6" cy="27.4" r=".25"/>
<circle cx="22.6" cy="35.6" r=".25"/>
<circle cx="51.5" cy="32.9" r=".23"/>
<circle cx="59.7" cy="32.9" r=".25"/>
<circle cx="67.9" cy="30.1" r=".25"/>
<circle cx="76.2" cy="27.4" r=".25"/>
<circle cx="84.4" cy="24.6" r=".25"/>
<circle cx="92.6" cy="21.9" r=".23"/>
<circle cx="151.6" cy="38.4" r=".25"/>
<circle cx="151.6" cy="23.3" r=".25"/>
<circle cx="159.8" cy="30.1" r=".25"/>
<circle cx="22.6" cy="45.2" r=".25"/>
<circle cx="51.5" cy="45.2" r=".23"/>
<circle cx="59.7" cy="45.2" r=".25"/>
<circle cx="67.9" cy="45.2" r=".25"/>
<circle cx="70.7" cy="56.2" r=".25"/>
<circle cx="76.2" cy="45.2" r=".25"/>
<circle cx="84.4" cy="45.2" r=".25"/>
<circle cx="89.9" cy="56.2" r=".25"/>
<circle cx="92.6" cy="45.2" r=".23"/>
<circle cx="100.8" cy="45.2" r=".25"/>
<circle cx="103.6" cy="56.2" r=".25"/>
<circle cx="151.6" cy="54.8" r=".25"/>
<circle cx="159.8" cy="45.2" r=".25"/>
<circle cx="70.7" cy="72.6" r=".25"/>
<circle cx="89.9" cy="64.4" r=".25"/>
<circle cx="89.9" cy="72.6" r=".25"/>
<circle cx="103.6" cy="72.6" r=".25"/>
<circle cx="151.6" cy="71.3" r=".25"/>
<circle cx="159.8" cy="71.3" r=".25"/>
<circle cx="159.8" cy="78.1" r=".25"/>
<circle cx="89.9" cy="97.3" r=".25"/>
<circle cx="89.9" cy="80.9" r=".25"/>
<circle cx="89.9" cy="89.1" r=".25"/>
<circle cx="103.6" cy="89.1" r=".25"/>
<circle cx="107.7" cy="98.7" r=".25"/>
<circle cx="151.6" cy="86.4" r=".25"/>
<circle cx="229.8" cy="91.9" r=".23"/>
<circle cx="107.7" cy="111.1" r=".25"/>
<circle cx="107.7" cy="106.9" r=".25"/>
<circle cx="107.7" cy="102.8" r=".25"/>
<circle cx="107.7" cy="100.1" r=".25"/>
<circle cx="107.7" cy="105.6" r=".25"/>
<circle cx="107.7" cy="101.5" r=".25"/>
<circle cx="107.7" cy="112.4" r=".25"/>
<circle cx="107.7" cy="108.3" r=".25"/>
<circle cx="107.7" cy="109.7" r=".25"/>
<circle cx="107.7" cy="104.2" r=".25"/>
<circle cx="147.5" cy="112.4" r=".23"/>
<circle cx="147.5" cy="109.7" r=".23"/>
<circle cx="147.5" cy="104.2" r=".23"/>
<circle cx="147.5" cy="111.1" r=".23"/>
<circle cx="151.6" cy="104.2" r=".25"/>
<circle cx="158.5" cy="104.2" r=".25"/>
<circle cx="166.7" cy="111.1" r=".25"/>
<circle cx="48.7" cy="131.6" r=".25"/>
<circle cx="233.9" cy="137.1" r=".25"/>
<circle cx="238" cy="137.1" r=".25"/>
<circle cx="48.7" cy="141.2" r=".25"/>
<circle cx="62.4" cy="159.1" r=".25"/>
<circle cx="238" cy="146.7" r=".25"/>
<circle cx="242.1" cy="145.4" r=".25"/>
<circle cx="62.4" cy="161.8" r=".25"/>
<circle cx="73.4" cy="176.9" r=".25"/>
<circle cx="84.4" cy="176.9" r=".25"/>
<circle cx="238" cy="163.2" r=".25"/>
<circle cx="242.1" cy="160.4" r=".25"/>
<circle cx="242.1" cy="163.2" r=".25"/>
<circle cx="73.4" cy="185.1" r=".25"/>
<circle cx="77.5" cy="185.1" r=".25"/>
<circle cx="80.3" cy="185.1" r=".25"/>
</g>
<text font-size="2.6" x="120.5" y="178.3" transform="rotate(-90 120.5 178.3)">VIO5</text>
<text font-size="2.2" x="41" y="179" transform="rotate(-90 41 179)">CVDDQ</text>
<g font-size="2">
<text x="124.5" y="13.3">POWER</text>
<text x="200.8" y="55.6">U - PORT</text>
<text x="39" y="153">XTAL / CLK</text>
<text x="127.2" y="153.2">MISC</text>
</g>
<g font-size="1.8">
<text x="123.2" y="16">SEC 7/7</text>
<text x="202.6" y="58.7">SEC 4/7</text>
<text x="41.2" y="156">SEC 5/7</text>
<text x="125.9" y="156">SEC 6/7</text>
</g>
<g font-size="1.5">
<text x="194.1" y="68.4">U3RX_VDDQ</text>
<text x="194.1" y="72.5">U3TX_VDDQ</text>
<text x="196.8" y="86.2">VBUS/</text>
<text x="196.8" y="87.6">VBAT</text>
</g>
<g font-size="1.2">
<text x="115.5" y="10.2">U36G</text>
<text x="21.3" y="12.1">V1P2</text>
<text x="112" y="16.1">H1</text>
<text x="115.2" y="17">VDD1</text>
<text x="136.7" y="17">VBAT</text>
<text x="141.6" y="16.1">E10</text>
<text x="112" y="18.9">C3</text>
<text x="112.2" y="21.6">L7</text>
<text x="115.2" y="19.8">VDD2</text>
<text x="115.2" y="22.5">VDD3</text>
<text x="137.2" y="23.9">VIO5</text>
<text x="141.6" y="23">C11</text>
<text x="150.2" y="20.3">V3P3_SUS</text>
<text x="111.5" y="27.1">F11</text>
<text x="112.1" y="24.4">E9</text>
<text x="112.2" y="29.8">L5</text>
<text x="115.2" y="25.3">VDD4</text>
<text x="115.2" y="28">VDD5</text>
<text x="154.2" y="27.2">C131</text>
<text x="154.2" y="28.4">100nF</text>
<text x="162.4" y="27.2">C132</text>
<text x="162.4" y="28.4">10nF</text>
<text x="111.4" y="35.3">B10</text>
<text x="111.6" y="32.6">J11</text>
<text x="115.2" y="30.7">VDD6</text>
<text x="115.2" y="33.5">VDD7</text>
<text x="150.2" y="35.4">V1P8</text>
<text x="25.3" y="40.9">C133</text>
<text x="54.1" y="40.9">C136</text>
<text x="62.3" y="40.9">C137</text>
<text x="70.5" y="40.9">C138</text>
<text x="78.8" y="40.9">C139</text>
<text x="87" y="40.9">C140</text>
<text x="95.2" y="40.9">C141</text>
<text x="103.5" y="40.9">C142</text>
<text x="110.3" y="40.9">C143</text>
<text x="115.2" y="36.2">VDD8</text>
<text x="137.2" y="39">VIO2</text>
<text x="141.6" y="38.1">F1</text>
<text x="25.3" y="42.1">22uF</text>
<text x="54.1" y="42.1">100nF</text>
<text x="62.3" y="42.1">10nF</text>
<text x="70.5" y="42.1">100nF</text>
<text x="78.8" y="42.1">100nF</text>
<text x="87" y="42.1">10nF</text>
<text x="95.2" y="42.1">100nF</text>
<text x="103.5" y="42.1">10nF</text>
<text x="110.3" y="42.1">100nF</text>
<text x="154.2" y="42.3">C144</text>
<text x="154.2" y="43.5">100nF</text>
<text x="162.4" y="42.3">C145</text>
<text x="162.4" y="43.5">10nF</text>
<text x="69.3" y="51.9">V1P2</text>
<text x="76.2" y="53.9">L7</text>
<text x="88.5" y="53.3">AVDD</text>
<text x="150.2" y="51.9">V1P8</text>
<text x="192.7" y="51.9">U36D</text>
<text x="76.2" y="58.2">MPZ2012S601A</text>
<text x="112.1" y="55.9">A7</text>
<text x="115.2" y="56.8">AVDD</text>
<text x="137.2" y="55.5">VIO3</text>
<text x="141.6" y="54.6">E3</text>
<text x="162.4" y="58.7">C146</text>
<text x="162.4" y="60">10nF</text>
<text x="92.5" y="61.5">C148</text>
<text x="92.5" y="62.7">4.7uF</text>
<text x="106.2" y="61.5">C149</text>
<text x="106.2" y="62.7">100nF</text>
<text x="217" y="65.5">A4</text>
<text x="76.2" y="70.4">L9</text>
<text x="88.5" y="69.7">U3RXVDDQ</text>
<text x="135.5" y="71.9">CVDDQ</text>
<text x="141.6" y="71">B6</text>
<text x="164" y="69">L8</text>
<text x="173.6" y="67">V3P3_SUS</text>
<text x="211.1" y="67.8">SSRXM</text>
<text x="211.2" y="71.9">SSTXM</text>
<text x="211.3" y="66.4">SSRXP</text>
<text x="211.4" y="70.5">SSTXP</text>
<text x="217" y="66.9">A3</text>
<text x="217" y="71">A6</text>
<text x="217" y="69.6">A5</text>
<text x="223.2" y="69.5">_SSTX_P</text>
<text x="223.2" y="70.8">_SSTX_N</text>
<text x="253.4" y="66.3">SSRX_P</text>
<text x="253.4" y="67.6">SSRX_N</text>
<text x="253.4" y="69">SSTX_P</text>
<text x="253.4" y="70.4">SSTX_N</text>
<text x="76.2" y="74.6">MPZ2012S601A</text>
<text x="92.5" y="77.9">C154</text>
<text x="106.2" y="77.9">C155</text>
<text x="112.1" y="72.4">A2</text>
<text x="115.2" y="73.3">U3RXVDDQ</text>
<text x="154.2" y="75.2">C152</text>
<text x="154.2" y="76.4">100nF</text>
<text x="162.4" y="75.2">C153</text>
<text x="162.4" y="76.4">10nF</text>
<text x="164" y="73.3">MPZ2012S601A</text>
<text x="210.6" y="74.6">R_USB3</text>
<text x="217" y="77.9">A9</text>
<text x="217" y="73.7">B3</text>
<text x="222.9" y="73.8">R94</text>
<text x="224.3" y="76.6">200/1%</text>
<text x="92.5" y="79.2">22uF</text>
<text x="106.2" y="79.2">100nF</text>
<text x="150.2" y="83.4">V1P8</text>
<text x="213.5" y="80.1">DM</text>
<text x="213.6" y="82.9">NC</text>
<text x="213.7" y="78.7">DP</text>
<text x="217" y="79.2">A10</text>
<text x="217" y="82">A11</text>
<text x="245.8" y="78.6">DP</text>
<text x="245.8" y="80">DM</text>
<text x="76.2" y="86.9">L10</text>
<text x="88.5" y="86.1">U3TXVDDQ</text>
<text x="112.1" y="88.9">B5</text>
<text x="115.2" y="89.7">U3TXVDDQ</text>
<text x="137.2" y="87">VIO4</text>
<text x="141.6" y="86.1">B1</text>
<text x="210.6" y="87">R_USB2</text>
<text x="217" y="86.1">C8</text>
<text x="224.3" y="84.1">R95</text>
<text x="224.3" y="88.9">6.04K/1%</text>
<text x="233.9" y="89.6">L11</text>
<text x="244.8" y="87.5">VBUS</text>
<text x="76.2" y="91.1">MPZ2012S601A</text>
<text x="92.5" y="94.4">C158</text>
<text x="92.5" y="95.6">22uF</text>
<text x="106.2" y="94.4">C159</text>
<text x="106.2" y="95.6">100nF</text>
<text x="162.4" y="90.3">C157</text>
<text x="162.4" y="91.5">10nF</text>
<text x="210.8" y="95.2">OTG_ID</text>
<text x="212.1" y="92.5">VBUS</text>
<text x="217" y="94.3">C9</text>
<text x="217" y="91.6">E11</text>
<text x="233.9" y="93.9">MPZ2012S601A</text>
<text x="111.9" y="97.1">G1</text>
<text x="112.1" y="99.8">E2</text>
<text x="112.2" y="98.4">L1</text>
<text x="112.2" y="101.2">L6</text>
<text x="115.2" y="98">VSS1</text>
<text x="115.2" y="99.3">VSS2</text>
<text x="115.2" y="100.7">VSS3</text>
<text x="157.1" y="101.3">V1P8</text>
<text x="192.7" y="99.9">FX3_121_BUMP_10</text>
<text x="232.4" y="97.2">C160</text>
<text x="232.4" y="98.4">100nF</text>
<text x="111.2" y="103.9">G11</text>
<text x="111.5" y="105.3">L11</text>
<text x="112" y="102.6">D8</text>
<text x="112.1" y="106.7">K4</text>
<text x="115.2" y="102.1">VSS4</text>
<text x="115.2" y="103.5">VSS5</text>
<text x="115.2" y="104.8">VSS6</text>
<text x="115.2" y="106.2">VSS7</text>
<text x="115.2" y="107.6">VSS8</text>
<text x="135.8" y="103.5">VIO1_1</text>
<text x="135.8" y="104.8">VIO1_2</text>
<text x="141.6" y="102.6">L9</text>
<text x="141.6" y="103.9">H11</text>
<text x="112.1" y="109.4">K3</text>
<text x="112.1" y="112.1">A8</text>
<text x="112.2" y="108">L3</text>
<text x="112.2" y="110.8">L2</text>
<text x="115.2" y="108.9">VSS9</text>
<text x="115.2" y="110.3">VSS10</text>
<text x="115.2" y="111.7">VSS11</text>
<text x="115.2" y="113">VSS12</text>
<text x="135" y="110.3">U3VSSQ</text>
<text x="136.2" y="111.7">VSS13</text>
<text x="136.2" y="113">VSS14</text>
<text x="136.7" y="108.9">AVSS</text>
<text x="141.6" y="108">B7</text>
<text x="141.6" y="110.8">B9</text>
<text x="141.6" y="112.1">B8</text>
<text x="141.6" y="109.4">A1</text>
<text x="154.2" y="108.1">C161</text>
<text x="154.2" y="109.3">100nF</text>
<text x="169.3" y="108.1">C163</text>
<text x="169.3" y="109.3">10nF</text>
<text x="47.4" y="120.4">V3P3_SUS</text>
<text x="50.1" y="125.9">R99</text>
<text x="114.6" y="125.9">FX3_121_BUMP_10</text>
<text x="49" y="131.2">RESET_N</text>
<text x="50.1" y="127.3">10K</text>
<text x="58.3" y="132">FX3_RESET</text>
<text x="43" y="133.4" transform="rotate(-90 43 133.4)">2</text>
<text x="45.4" y="135.5">K1</text>
<text x="45.4" y="137.2">KEY_2</text>
<text x="51.3" y="135.5">C165</text>
<text x="51.3" y="136.8">100nF</text>
<text x="221.6" y="134.9">C164</text>
<text x="232.5" y="132.8">V3P3_SUS</text>
<text x="43" y="140.2" transform="rotate(-90 43 140.2)">1</text>
<text x="215.8" y="142.3">1</text>
<text x="215.8" y="143.7">2</text>
<text x="218.1" y="143.2">DU1</text>
<text x="218.4" y="140.5">U44</text>
<text x="221.6" y="140.5">100nF</text>
<text x="223.8" y="143.2">VCC</text>
<text x="228" y="143.7">7</text>
<text x="228" y="142.3">8</text>
<text x="240.2" y="141">R96</text>
<text x="240.2" y="142.7">10K</text>
<text x="244.3" y="141">R97</text>
<text x="244.3" y="142.7">10K</text>
<text x="117.3" y="149.3">U36F</text>
<text x="215.8" y="145.1">3</text>
<text x="215.8" y="146.4">4</text>
<text x="218.1" y="144.6">DU2</text>
<text x="218.1" y="146">E2</text>
<text x="218.1" y="147.3">GND</text>
<text x="219.9" y="149.8">M24M02</text>
<text x="223.9" y="147.3">SDA</text>
<text x="224" y="146">SCL</text>
<text x="224.2" y="144.6">WC</text>
<text x="228" y="146.4">5</text>
<text x="228" y="145.1">6</text>
<text x="41.4" y="150.1">U36E</text>
<text x="51.1" y="159.7">FSLC0</text>
<text x="56.6" y="158.8">B2</text>
<text x="56.6" y="161.5">B4</text>
<text x="67.9" y="156.8">R98</text>
<text x="67.9" y="161.6">10K</text>
<text x="198.2" y="158.2">U36H</text>
<text x="218" y="161">I2C-GPIO58_SCL</text>
<text x="229.4" y="160.1">D9</text>
<text x="250.4" y="160.2">R166</text>
<text x="255.9" y="160.2">0</text>
<text x="260" y="160.8">FX3_SCL</text>
<text x="51.1" y="162.4">FSLC1</text>
<text x="51.1" y="165.2">FSLC2</text>
<text x="56.6" y="164.3">E6</text>
<text x="199.6" y="165.6">VIO5</text>
<text x="208.8" y="167.9">I2C-GPIO60_CHARGER-DETECT</text>
<text x="217.9" y="163.8">I2C-GPIO59_SDA</text>
<text x="229.4" y="162.9">D10</text>
<text x="229.4" y="167">D11</text>
<text x="250.4" y="163">R167</text>
<text x="255.9" y="163">0</text>
<text x="260" y="163.5">FX3_SDA</text>
<text x="49.1" y="172">XTALOUT</text>
<text x="50.6" y="169.3">XTALIN</text>
<text x="56.6" y="168.4">C6</text>
<text x="56.6" y="171.2">C7</text>
<text x="140.2" y="173.4">TCK</text>
<text x="144.4" y="172.5">F6</text>
<text x="147.7" y="172.3">FX_TCK</text>
<text x="155.4" y="172.5">1</text>
<text x="157.1" y="171.2">TP4</text>
<text x="159.8" y="172.6">FX3_TCK</text>
<text x="165.3" y="173.9">TP5</text>
<text x="198.2" y="173.4">FX3_121_BUMP_10</text>
<text x="260" y="169">FX3_BOOT_MODE</text>
<text x="49.3" y="178.9">CLKIN_32</text>
<text x="51.3" y="176.1">CLKIN</text>
<text x="56.6" y="175.3">D7</text>
<text x="56.6" y="178">D6</text>
<text x="81.7" y="178.1">Q4</text>
<text x="81.7" y="179.4">19.2MHz</text>
<text x="140" y="178.9">TDO</text>
<text x="140.7" y="176.1">TDI</text>
<text x="144.4" y="175.3">E7</text>
<text x="144.4" y="178">C10</text>
<text x="147.7" y="175.1">FX_TDI</text>
<text x="147.7" y="177.8">FX_TDO</text>
<text x="155.4" y="178">1</text>
<text x="157.1" y="176.7">TP6</text>
<text x="159.8" y="178.1">FX3_TDO</text>
<text x="163.7" y="175.3">1</text>
<text x="165.3" y="179.4">TP7</text>
<text x="168.1" y="175.3">FX3_TDI</text>
<text x="49.2" y="184.4">RESET_N</text>
<text x="56.6" y="183.5">C5</text>
<text x="61.3" y="183.3">RESET_N</text>
<text x="69.3" y="182.2">C166</text>
<text x="69.3" y="183.6">12pF</text>
<text x="87" y="182.2">C167</text>
<text x="87" y="183.4">12pF</text>
<text x="137.8" y="184.4">TRST_N</text>
<text x="140.1" y="181.6">TMS</text>
<text x="144.4" y="180.7">E8</text>
<text x="144.4" y="183.5">B11</text>
<text x="147.7" y="180.5">FX_TMS</text>
<text x="147.7" y="183.3">FX_TRSTN</text>
<text x="155.4" y="183.5">1</text>
<text x="157.1" y="182.2">TP8</text>
<text x="159.8" y="183.6">FX3_TRST_N</text>
<text x="163.7" y="180.7">1</text>
<text x="168.1" y="180.8">FX3_TMS</text>
<text x="41.6" y="191">FX3_121_BUMP_10</text>
<text x="117.3" y="189">FX3_121_BUMP_10</text>
<text x="235.3" y="198.6">Title</text>
<text x="235.3" y="202.7">Size</text>
<text x="240.7" y="200">&lt;Title&gt;</text>
<text x="240.7" y="202.7">Document Number</text>
<text x="280.5" y="202.7">Rev</text>
<text x="235.3" y="206.9">Date:</text>
<text x="236.6" y="204.1">C</text>
<text x="240.7" y="204.1">&lt;Doc&gt;</text>
<text x="242.4" y="206.9">Wednesday, October 04, 2023</text>
<text x="262.7" y="206.9">Sheet</text>
<text x="269.6" y="206.9">11</text>
<text x="273.7" y="206.9">of</text>
<text x="277.8" y="206.9">11</text>
<text x="281.9" y="204.1">&lt;RevCode&gt;</text>
</g>
<g font-size="1">
<text x="37.8" y="1">5</text>
<text x="92.6" y="1">4</text>
<text x="147.5" y="1">3</text>
<text x="202.4" y="1">2</text>
<text x="257.2" y="1">1</text>
<text x="9.3" y="27.9">D</text>
<text x="285" y="27.9">D</text>
<text x="9.3" y="79.4">C</text>
<text x="285" y="79.4">C</text>
<text x="9.3" y="130.8">B</text>
<text x="285" y="130.8">B</text>
<text x="9.3" y="182.2">A</text>
<text x="285" y="182.2">A</text>
<text x="37.8" y="208.1">5</text>
<text x="92.6" y="208.1">4</text>
<text x="147.5" y="208.1">3</text>
<text x="202.4" y="208.1">2</text>
<text x="257.2" y="208.1">1</text>
</g>
</svg>
